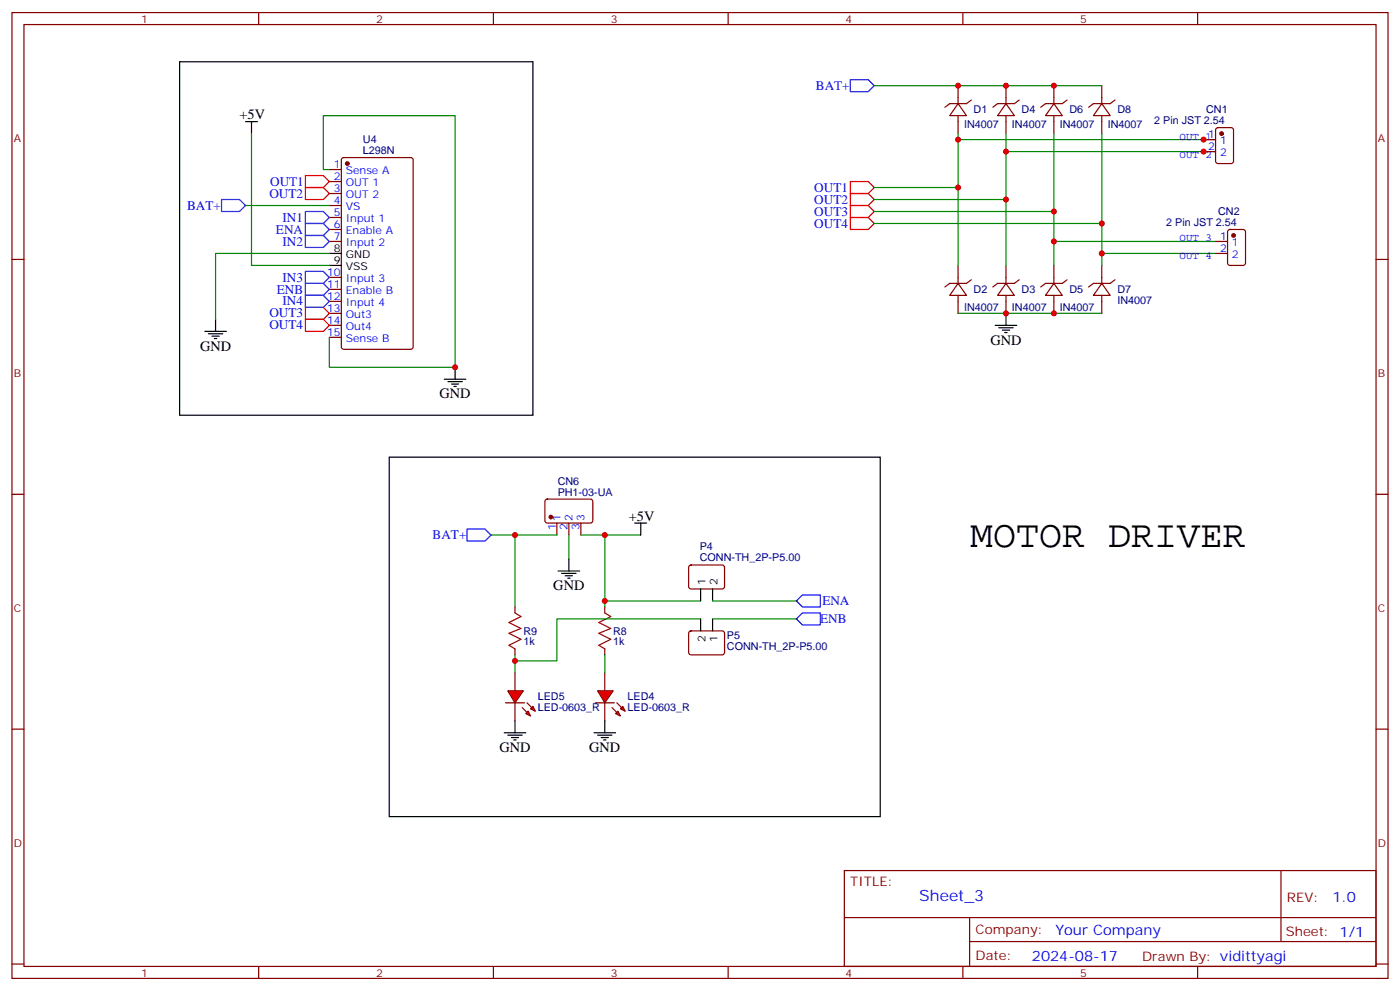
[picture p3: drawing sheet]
<svg xmlns="http://www.w3.org/2000/svg" width="412mm" height="292mm" viewBox="0 0 412 292" stroke-linecap="round" stroke-linejoin="round" font-family="sans-serif">
<g fill="none" stroke="#870000" stroke-width=".35">
<path d="M3.5 3.7h405.4v284.3h-405.4zM7.1 7.2h398.2v277.3h-398.2zM76.2 3.7v3.5M145.3 3.7v3.5M214.5 3.7v3.5M283.6 3.7v3.5M352.8 3.7v3.5M282.2 30.5l2.5 3.5h-4.9zM282.2 25.2v5.3M282.2 34v5.3M286.1 29.5l-1.4 1h-4.9l-1.5 1.1M296.3 30.5l2.5 3.5h-4.9z"/>
<path d="M296.3 25.2v5.3M296.3 34v5.3M300.2 29.5l-1.4 1h-4.9l-1.4 1.1M310.4 30.5l2.5 3.5h-4.9zM310.4 25.2v5.3M310.4 34v5.3M314.3 29.5l-1.4 1h-4.9l-1.4 1.1M324.6 30.5l2.4 3.5h-4.9zM324.6 25.2v5.3M324.6 34v5.3M328.4 29.5l-1.4 1h-4.9l-1.4 1.1M97 49.9h3.5"/>
<path d="M97 53.4h3.5M97 57h3.5M100.8 46.6l.4-.2h19.8l.7 .4v55.3l-.5 .7h-20l-.6-.4-.1-55.3zM3.5 76.4h3.6M97 60.5h3.5M97 64h3.5M97 67.6h3.5M97 71.1h3.5M282.2 78.1v5.3M296.3 78.1v5.3M310.4 78.1v5.3M324.6 78.1v5.3"/>
<path d="M405.3 76.4h3.6M97 81.7h3.5M97 85.2h3.5M97 88.7h3.5M97 92.3h3.5M97 95.8h3.5M97 99.3h3.5M282.2 83.4l2.5 3.6h-4.9zM282.2 87v5.3M286.1 82.4l-1.4 1h-4.9l-1.5 1.1M296.3 83.4l2.5 3.6h-4.9zM296.3 87v5.3"/>
<path d="M300.2 82.4l-1.4 1h-4.9l-1.4 1.1M310.4 83.4l2.5 3.6h-4.9zM310.4 87v5.3M314.3 82.4l-1.4 1h-4.9l-1.4 1.1M324.6 83.4l2.4 3.6h-4.9zM324.6 87v5.3M328.4 82.4l-1.4 1h-4.9l-1.4 1.1M3.5 145.5h3.6M405.3 145.5h3.6M178.2 178.7v1.7M178.2 191v1.8M3.5 214.7h3.6"/>
<path d="M405.3 214.7h3.6M248.7 256.3h156.6v28.2h-156.6zM377.3 256.3v20.9M248.7 270.1h156.5M285.6 277.2h119.6M285.6 270.1v14.2M3.5 283.8h3.6M76.2 284.5v3.5M145.3 284.5v3.5M214.5 284.5v3.5M283.6 284.5v3.5M352.8 284.5v3.5"/>
<path d="M405.3 283.8h3.6"/>
</g>
<circle cx="102.3" cy="48.2" r=".53" fill="#870000" stroke="#870000" stroke-width=".35"/>
<g fill="none" stroke="#000" stroke-width=".35">
<path d="M97 74.6h3.5M97 78.1h3.5M60.3 97.5h6.4M61.4 98.2h4.2M62.4 99h2.2M63.1 99.7h.8M63.5 94v3.5M293.2 95.8h6.3M294.2 96.5h4.2M295.3 97.2h2.1M296 97.9h.7M296.3 92.3v3.5"/>
<path d="M130.9 111.7h6.3M131.9 112.4h4.3M133 113.1h2.1M133.7 113.8h.7M134.1 108.1v3.6"/>
</g>
<g fill="none" stroke="#008700" stroke-width=".35">
<path d="M257.5 25.2h67.1M282.2 39.3v38.8M296.3 39.3v38.8M310.4 39.3v38.8M324.6 39.3v38.8M97 49.9h-1.8v-15.9h38.9v74.1h-37.1v-8.8M257.5 55.2h24.7M257.5 58.7h38.8M282.2 41.1h75.9M296.3 44.6h61.8M97 74.6h-33.5v19.4M257.5 62.3h52.9"/>
<path d="M257.5 65.8h67.1M310.4 71.1h47.7M324.6 74.6h33.5M282.2 92.3h42.4"/>
</g>
<path d="M90 51.7h5.2l1.8 1.7-1.8 1.8h-5.2zM90 55.2h5.2l1.8 1.8-1.8 1.7h-5.2zM250.5 53.4h5.3l1.7 1.8-1.7 1.8h-5.3zM250.5 57h5.3l1.7 1.7-1.7 1.8h-5.3zM250.5 60.5h5.3l1.7 1.8-1.7 1.7h-5.3zM250.5 64h5.3l1.7 1.8-1.7 1.8h-5.3zM90 90.5h5.2l1.8 1.8-1.8 1.7h-5.2zM90 94h5.2l1.8 1.8-1.8 1.7h-5.2z" fill="none" stroke="#f00" stroke-width=".35"/>
<path d="M250.5 23.5h5.3l1.7 1.7-1.7 1.8h-5.3zM65.3 58.7h5.3l1.7 1.8-1.7 1.8h-5.3zM90 62.3h5.2l1.8 1.7-1.8 1.8h-5.2zM90 69.3h5.2l1.8 1.8-1.8 1.7h-5.2zM90 79.9h5.2l1.8 1.8-1.8 1.7h-5.2zM90 65.8h5.2l1.8 1.8-1.8 1.7h-5.2zM90 87h5.2l1.8 1.7-1.8 1.8h-5.2zM90 83.4h5.2l1.8 1.8-1.8 1.8h-5.2zM236.4 175.2h5.3v3.5h-5.3l-1.8-1.8zM234.6 182.2l1.8-1.8h5.3v3.6h-5.3z" fill="none" stroke="#00f" stroke-width=".35"/>
<path d="M178.2 180.4l1.7 1.1-3.5 1.8 3.5 1.7-3.5 1.4 3.5 1.8-3.5 1.8 1.8 1" fill="none" stroke="#a10000" stroke-width=".35"/>
<g fill="#f00" stroke="#870000" stroke-width=".35">
<path d="M176 203.4h4.6l-2.4 3.5z"/>
<path d="M175.3 206.9h5.7z"/>
</g>
<g fill="#870000" stroke="#870000" stroke-width=".35">
<path d="M181.7 206.9l1.4 1.4z"/>
<path d="M180.3 208.3l1.4 1.4z"/>
</g>
<g fill="#f00" stroke="#870000" stroke-width=".35">
<path d="M182.7 208.7l.7-.7 .7 1.4z"/>
<path d="M181.3 210.1l.7-.7 .7 1.4z"/>
</g>
<path d="M160.7 147.1l.5-.2 13 .1 .4 .6v6l-.7 .4-13-.1-.4-.6v-5.7zM164 154v3.5M167.6 154v3.5M171.1 154v3.5M178.2 198.1v5.3M178.2 206.9v5.3" fill="none" stroke="#870000" stroke-width=".35"/>
<path d="M144.6 157.5h19.4M151.7 157.5v21.2M167.6 157.5v7.1M171.1 157.5h17.6M178.2 157.5v19.4h28.2M151.7 192.8v5.3M178.2 192.8v5.3" fill="none" stroke="#008700" stroke-width=".35"/>
<g fill="none" stroke="#000" stroke-width=".35">
<path d="M164.4 168.1h6.3M165.5 168.8h4.2M166.5 169.5h2.1M167.2 170.2h.7M167.6 164.6v3.5M148.5 215.7h6.4M149.6 216.4h4.2M150.6 217.1h2.2M151.3 217.8h.7M151.7 212.2v3.5M175 215.7h6.3M176 216.4h4.3"/>
<path d="M177.1 217.1h2.1M177.8 217.8h.7M178.2 212.2v3.5"/>
</g>
<circle cx="162.3" cy="152.2" r=".53" fill="#870000" stroke="#870000" stroke-width=".35"/>
<g fill="#f00" stroke="#870000" stroke-width=".35">
<path d="M149.6 203.4h4.6l-2.5 3.5z"/>
<path d="M148.9 206.9h5.6z"/>
</g>
<g fill="#870000" stroke="#870000" stroke-width=".35">
<path d="M155.2 206.9l1.4 1.4z"/>
<path d="M153.8 208.3l1.4 1.4z"/>
</g>
<g fill="#f00" stroke="#870000" stroke-width=".35">
<path d="M156.3 208.7l.7-.7 .7 1.4z"/>
<path d="M154.9 210.1l.7-.7 .7 1.4z"/>
</g>
<path d="M358.3 37.8l.5-.2h3.9l.6 .4 .1 9.4-.5 .7-4.1 .1-.7-.5v-9.4zM354.5 41.1h3.6M354.5 44.6h3.6M358.1 71.1h3.5M358.1 74.6h3.5M361.8 67.8l.5-.2h3.9l.6 .4 .1 9.4-.5 .7h-4.1l-.6-.4-.1-9.4zM151.7 178.7v1.7M203.1 166.5l.5-.2 9.4 .1 .4 .6v6l-.7 .4-9.4-.1-.5-.6v-5.7zM151.7 191v1.8M151.7 198.1v5.3M203.1 185.9l.5-.2 9.4 .1 .4 .6v6l-.7 .4-9.4-.1-.5-.6v-5.7zM151.7 206.9v5.3" fill="none" stroke="#870000" stroke-width=".35"/>
<path d="M151.7 180.4l1.8 1.1-3.6 1.8 3.6 1.7-3.6 1.4 3.6 1.8-3.6 1.8 1.8 1" fill="none" stroke="#a10000" stroke-width=".35"/>
<path d="M74.1 39.3v38.8h22.9M72.3 60.5h24.7M178.2 176.9v1.8M209.9 176.9h24.7M206.4 182.2h-42.4v12.4h-12.3M209.9 182.2h24.7" fill="none" stroke="#008700" stroke-width=".35"/>
<path d="M52.9 18.2h104.1v104h-104.1zM72.3 35.8h3.5M74.1 35.8v3.5M114.7 134.6h144.6v105.8h-144.6zM187 154h3.5M188.7 154v3.5M206.4 173.4v3.5M209.9 173.4v3.5M206.4 182.2v3.5M209.9 182.2v3.5" fill="none" stroke="#000" stroke-width=".35"/>
<g fill="#870000" stroke="#870000" stroke-width=".35">
<circle cx="359.8" cy="39.3" r=".53"/>
<circle cx="363.4" cy="69.3" r=".53"/>
</g>
<path d="M137.6 155.8h5.3l1.7 1.7-1.7 1.8h-5.3z" fill="none" stroke="#00f" stroke-width=".35"/>
<g fill="#c00">
<circle cx="134.1" cy="108.1" r=".88"/>
<circle cx="282.2" cy="25.2" r=".88"/>
<circle cx="296.3" cy="25.2" r=".88"/>
<circle cx="310.4" cy="25.2" r=".88"/>
<circle cx="296.3" cy="92.3" r=".88"/>
<circle cx="310.4" cy="92.3" r=".88"/>
<circle cx="282.2" cy="55.2" r=".88"/>
<circle cx="296.3" cy="58.7" r=".88"/>
<circle cx="310.4" cy="62.3" r=".88"/>
<circle cx="324.6" cy="65.8" r=".88"/>
<circle cx="282.2" cy="41.1" r=".88"/>
<circle cx="296.3" cy="44.6" r=".88"/>
<circle cx="310.4" cy="71.1" r=".88"/>
<circle cx="324.6" cy="74.6" r=".88"/>
<circle cx="178.2" cy="157.5" r=".88"/>
<circle cx="151.7" cy="157.5" r=".88"/>
<circle cx="178.2" cy="176.9" r=".88"/>
<circle cx="354.5" cy="41.1" r=".88"/>
<circle cx="354.5" cy="44.6" r=".88"/>
<circle cx="151.7" cy="194.6" r=".88"/>
</g>
<text font-size="11.3" x="285.8" y="161">MOTOR DRIVER</text>
<text font-size="4.6" fill="#00f" x="270.8" y="265.3">Sheet_3</text>
<g font-size="4.2">
<text x="70.6" y="35.1">+5V</text>
<text x="291.7" y="101.4">GND</text>
<text x="58.9" y="103.2">GND</text>
<text x="129.5" y="117.3">GND</text>
<text x="185.2" y="153.3">+5V</text>
<text x="163" y="173.7">GND</text>
<text x="147.1" y="221.4">GND</text>
<text x="173.6" y="221.4">GND</text>
</g>
<g font-size="4.2" fill="#00f">
<text x="392.5" y="265.6">1.0</text>
<text x="310.9" y="275.1">Your Company</text>
<text x="304" y="282.9">2024-08-17</text>
</g>
<g font-size="3.9" fill="#00f">
<text x="240.3" y="26.5">BAT+</text>
<text x="79.4" y="58.2">OUT2</text>
<text x="79.6" y="54.7">OUT1</text>
<text x="239.9" y="56.4">OUT1</text>
<text x="239.9" y="59.9">OUT2</text>
<text x="55.1" y="61.8">BAT+</text>
<text x="83.2" y="65.2">IN1</text>
<text x="239.9" y="63.5">OUT3</text>
<text x="81.3" y="68.8">ENA</text>
<text x="239.9" y="67">OUT4</text>
<text x="83.2" y="72.3">IN2</text>
<text x="83.2" y="82.9">IN3</text>
<text x="81.5" y="86.4">ENB</text>
<text x="83.2" y="89.9">IN4</text>
<text x="79.4" y="93.5">OUT3</text>
<text x="79.4" y="97">OUT4</text>
<text x="127.4" y="158.8">BAT+</text>
<text x="242.3" y="178.2">ENA</text>
<text x="241.6" y="183.4">ENB</text>
</g>
<g font-size="3.9" fill="#800">
<text x="250.5" y="260.9">TITLE:</text>
<text x="379.1" y="265.6">REV:</text>
<text x="287.4" y="275.1">Company:</text>
<text x="378.7" y="275.7">Sheet: 1/1</text>
<text x="287.4" y="282.8">Date:</text>
<text x="336.4" y="282.8">Drawn By: vidittyagi</text>
</g>
<g font-size="3.2" fill="#800">
<text x="41.6" y="6.7">1</text>
<text x="110.8" y="6.7">2</text>
<text x="179.9" y="6.7">3</text>
<text x="249.1" y="6.7">4</text>
<text x="318.2" y="6.7">5</text>
<text x="4.1" y="41.8">A</text>
<text x="405.9" y="41.8">A</text>
<text x="4.1" y="110.9">B</text>
<text x="405.9" y="110.9">B</text>
<text x="4.1" y="180.1">C</text>
<text x="405.9" y="180.1">C</text>
<text x="4.1" y="249.2">D</text>
<text x="405.9" y="249.2">D</text>
<text x="41.6" y="287.5">1</text>
<text x="110.8" y="287.5">2</text>
<text x="179.9" y="287.5">3</text>
<text x="249.1" y="287.5">4</text>
<text x="318.2" y="287.5">5</text>
</g>
<g font-size="3.2" fill="#000080">
<text x="286.8" y="33.4">D1</text>
<text x="300.9" y="33.4">D4</text>
<text x="315" y="33.4">D6</text>
<text x="329.1" y="33.4">D8</text>
<text x="355.3" y="33.3">CN1</text>
<text x="284" y="37.6">IN4007</text>
<text x="298.1" y="37.6">IN4007</text>
<text x="312.2" y="37.6">IN4007</text>
<text x="326.3" y="37.6">IN4007</text>
<text x="340" y="36.5">2 Pin JST 2.54</text>
<text x="106.9" y="45.3">L298N</text>
<text x="106.9" y="42.1">U4</text>
<text x="358.8" y="63.3">CN2</text>
<text x="343.5" y="66.5">2 Pin JST 2.54</text>
<text x="286.8" y="86.3">D2</text>
<text x="300.9" y="86.3">D3</text>
<text x="315" y="86.3">D5</text>
<text x="329.1" y="89.6">IN4007</text>
<text x="329.1" y="86.3">D7</text>
<text x="284" y="91.6">IN4007</text>
<text x="298.1" y="91.6">IN4007</text>
<text x="312.2" y="91.6">IN4007</text>
<text x="164.3" y="142.7">CN6</text>
<text x="164.3" y="145.9">PH1-03-UA</text>
<text x="206.1" y="165.3">CONN-TH_2P-P5.00</text>
<text x="206.1" y="162.1">P4</text>
<text x="154.2" y="190">1k</text>
<text x="154.2" y="186.8">R9</text>
<text x="180.6" y="190">1k</text>
<text x="180.6" y="186.8">R8</text>
<text x="214.1" y="191.5">CONN-TH_2P-P5.00</text>
<text x="214.1" y="188.3">P5</text>
<text x="158.4" y="209.4">LED-0603_R</text>
<text x="158.4" y="206.2">LED5</text>
<text x="184.9" y="209.4">LED-0603_R</text>
<text x="184.9" y="206.2">LED4</text>
</g>
<g font-size="3.2" fill="#00f">
<text x="347.5" y="41.1">OUT 11</text>
<text x="347.5" y="46.4">OUT 2</text>
<text x="355.9" y="44.3">2</text>
<text x="359.4" y="42.5">1</text>
<text x="359.4" y="46">2</text>
<text x="98.4" y="49.6">1</text>
<text x="98.4" y="53.1">2</text>
<text x="101.8" y="51.3">Sense A</text>
<text x="98.4" y="56.6">3</text>
<text x="101.8" y="54.9">OUT 1</text>
<text x="101.8" y="58.4">OUT 2</text>
<text x="98.4" y="60.1">4</text>
<text x="98.4" y="63.7">5</text>
<text x="101.8" y="61.9">VS</text>
<text x="101.8" y="65.4">Input 1</text>
<text x="98.4" y="67.2">6</text>
<text x="98.4" y="70.7">7</text>
<text x="101.8" y="69">Enable A</text>
<text x="347.5" y="71.1">OUT 3</text>
<text x="359.4" y="70.7">1</text>
<text x="101.8" y="72.5">Input 2</text>
<text x="347.5" y="76.4">OUT 4</text>
<text x="359.4" y="74.3">2</text>
<text x="362.9" y="72.5">1</text>
<text x="362.9" y="76">2</text>
<text x="96.3" y="81.3">10</text>
<text x="101.8" y="83.1">Input 3</text>
<text x="96.3" y="84.8">11</text>
<text x="96.3" y="88.4">12</text>
<text x="101.8" y="86.6">Enable B</text>
<text x="96.3" y="91.9">13</text>
<text x="96.3" y="95.4">14</text>
<text x="101.8" y="90.1">Input 4</text>
<text x="101.8" y="93.7">Out3</text>
<text x="96.3" y="99">15</text>
<text x="101.8" y="97.2">Out4</text>
<text x="101.8" y="100.7">Sense B</text>
<text x="165.1" y="153.3" transform="rotate(-90 165.1 153.3)">1</text>
<text x="168.6" y="153.3" transform="rotate(-90 168.6 153.3)">2</text>
<text x="172.2" y="153.3" transform="rotate(-90 172.2 153.3)">3</text>
<text x="163.7" y="156" transform="rotate(-90 163.7 156)">1</text>
<text x="167.2" y="156" transform="rotate(-90 167.2 156)">2</text>
<text x="170.7" y="156" transform="rotate(-90 170.7 156)">3</text>
</g>
<g font-size="3.2">
<text x="98.4" y="74.3">8</text>
<text x="98.4" y="77.8">9</text>
<text x="101.8" y="76">GND</text>
<text x="101.8" y="79.6">VSS</text>
<text x="207.8" y="172.1" transform="rotate(-90 207.8 172.1)">1</text>
<text x="211.3" y="172.1" transform="rotate(-90 211.3 172.1)">2</text>
<text x="207.8" y="189.1" transform="rotate(-90 207.8 189.1)">2</text>
<text x="211.3" y="189.1" transform="rotate(-90 211.3 189.1)">1</text>
</g>
</svg>
